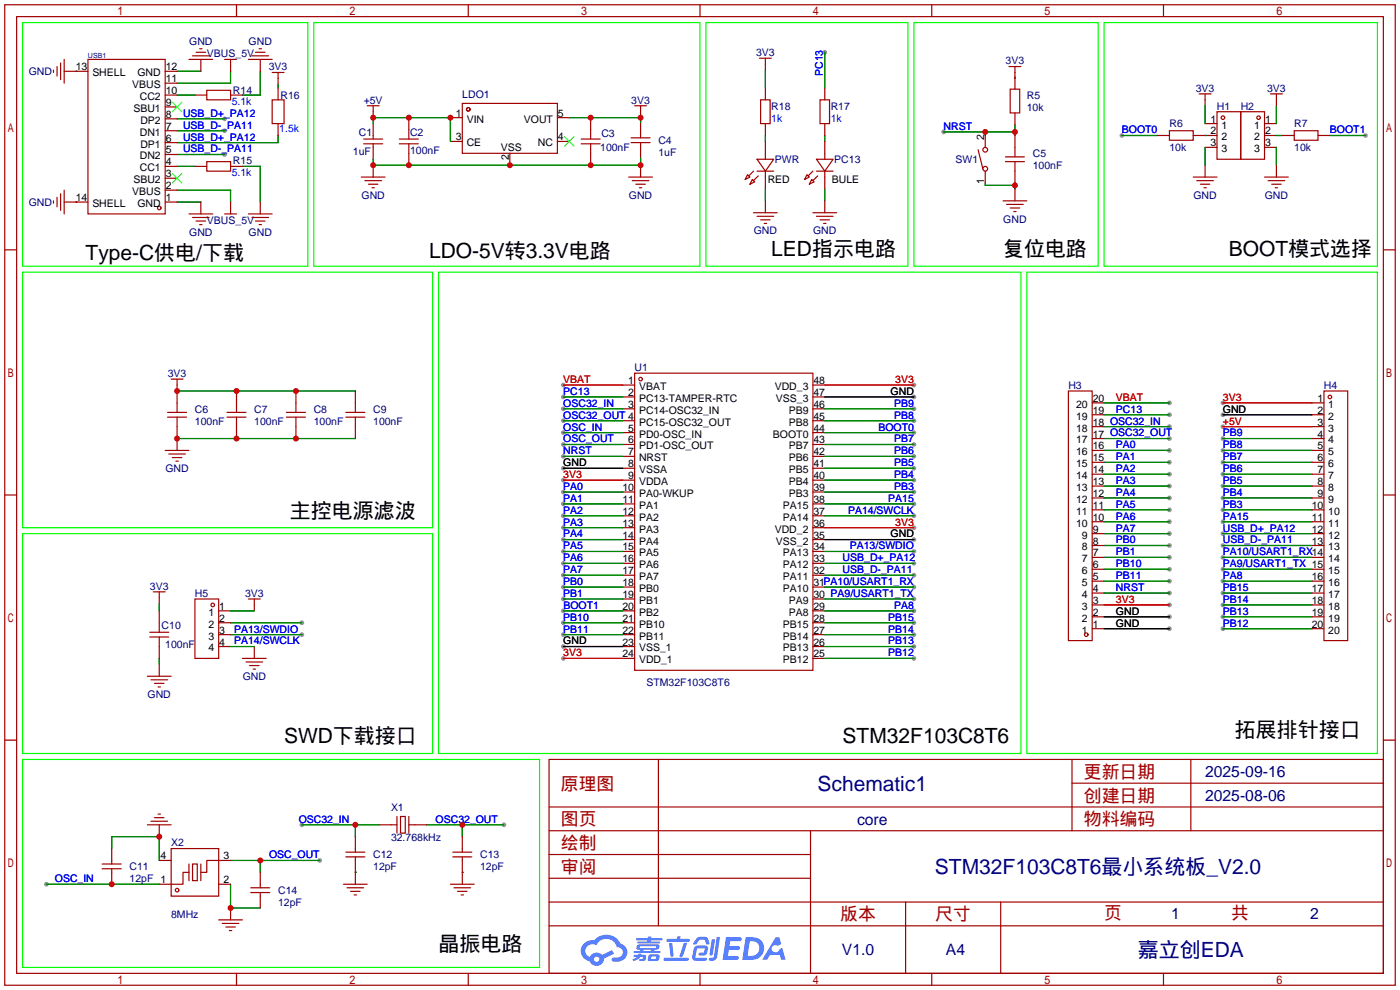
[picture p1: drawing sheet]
<svg xmlns="http://www.w3.org/2000/svg" width="299mm" height="212mm" viewBox="0 0 299 212" stroke-linecap="round" stroke-linejoin="round" font-family="sans-serif">
<g fill="#999">
<circle cx="176.3" cy="11.2" r=".51"/>
<circle cx="64.5" cy="135.6" r=".51"/>
<circle cx="64.5" cy="133.1" r=".51"/>
<circle cx="249.9" cy="86.1" r=".51"/>
<circle cx="249.9" cy="88.6" r=".51"/>
<circle cx="249.9" cy="91.2" r=".51"/>
<circle cx="249.9" cy="93.7" r=".51"/>
<circle cx="249.9" cy="96.3" r=".51"/>
<circle cx="249.9" cy="98.8" r=".51"/>
<circle cx="249.9" cy="101.3" r=".51"/>
<circle cx="249.9" cy="103.9" r=".51"/>
<circle cx="249.9" cy="106.4" r=".51"/>
<circle cx="249.9" cy="109" r=".51"/>
<circle cx="249.9" cy="111.5" r=".51"/>
<circle cx="249.9" cy="114" r=".51"/>
<circle cx="249.9" cy="116.6" r=".51"/>
<circle cx="249.9" cy="119.1" r=".51"/>
<circle cx="249.9" cy="121.7" r=".51"/>
<circle cx="249.9" cy="124.2" r=".51"/>
<circle cx="249.9" cy="126.7" r=".51"/>
<circle cx="249.9" cy="129.3" r=".51"/>
<circle cx="249.9" cy="131.8" r=".51"/>
<circle cx="249.9" cy="134.4" r=".51"/>
<circle cx="261.4" cy="86.1" r=".51"/>
<circle cx="261.4" cy="88.6" r=".51"/>
<circle cx="261.4" cy="91.2" r=".51"/>
<circle cx="261.4" cy="109" r=".51"/>
<circle cx="261.4" cy="106.4" r=".51"/>
<circle cx="261.4" cy="103.9" r=".51"/>
<circle cx="261.4" cy="101.3" r=".51"/>
<circle cx="261.4" cy="98.8" r=".51"/>
<circle cx="261.4" cy="93.7" r=".51"/>
<circle cx="261.4" cy="96.3" r=".51"/>
<circle cx="261.4" cy="111.5" r=".51"/>
<circle cx="261.4" cy="114" r=".51"/>
<circle cx="261.4" cy="116.6" r=".51"/>
<circle cx="261.4" cy="119.1" r=".51"/>
<circle cx="261.4" cy="121.7" r=".51"/>
<circle cx="261.4" cy="124.2" r=".51"/>
<circle cx="261.4" cy="134.4" r=".51"/>
<circle cx="261.4" cy="131.8" r=".51"/>
<circle cx="261.4" cy="129.3" r=".51"/>
<circle cx="261.4" cy="126.7" r=".51"/>
<circle cx="201.7" cy="28.2" r=".51"/>
<circle cx="195.3" cy="140.7" r=".51"/>
<circle cx="195.3" cy="138.2" r=".51"/>
<circle cx="195.3" cy="135.6" r=".51"/>
<circle cx="195.3" cy="133.1" r=".51"/>
<circle cx="195.3" cy="130.6" r=".51"/>
<circle cx="195.3" cy="128" r=".51"/>
<circle cx="195.3" cy="122.9" r=".51"/>
<circle cx="195.3" cy="120.4" r=".51"/>
<circle cx="195.3" cy="117.9" r=".51"/>
<circle cx="195.3" cy="110.2" r=".51"/>
<circle cx="195.3" cy="107.7" r=".51"/>
<circle cx="195.3" cy="105.2" r=".51"/>
<circle cx="195.3" cy="102.6" r=".51"/>
<circle cx="195.3" cy="100.1" r=".51"/>
<circle cx="195.3" cy="97.5" r=".51"/>
<circle cx="195.3" cy="95" r=".51"/>
<circle cx="195.3" cy="89.9" r=".51"/>
<circle cx="195.3" cy="87.4" r=".51"/>
<circle cx="195.3" cy="125.5" r=".51"/>
<circle cx="195.3" cy="82.3" r=".51"/>
<circle cx="195.3" cy="92.5" r=".51"/>
<circle cx="195.3" cy="84.8" r=".51"/>
<circle cx="120.4" cy="82.3" r=".51"/>
<circle cx="120.4" cy="84.8" r=".51"/>
<circle cx="120.4" cy="87.4" r=".51"/>
<circle cx="120.4" cy="89.9" r=".51"/>
<circle cx="120.4" cy="92.5" r=".51"/>
<circle cx="120.4" cy="95" r=".51"/>
<circle cx="120.4" cy="97.5" r=".51"/>
<circle cx="120.4" cy="102.6" r=".51"/>
<circle cx="120.4" cy="105.2" r=".51"/>
<circle cx="120.4" cy="107.7" r=".51"/>
<circle cx="120.4" cy="110.2" r=".51"/>
<circle cx="120.4" cy="112.8" r=".51"/>
<circle cx="120.4" cy="115.3" r=".51"/>
<circle cx="120.4" cy="117.9" r=".51"/>
<circle cx="120.4" cy="120.4" r=".51"/>
<circle cx="120.4" cy="122.9" r=".51"/>
<circle cx="120.4" cy="125.5" r=".51"/>
<circle cx="120.4" cy="128" r=".51"/>
<circle cx="120.4" cy="130.6" r=".51"/>
<circle cx="120.4" cy="133.1" r=".51"/>
<circle cx="120.4" cy="135.6" r=".51"/>
<circle cx="120.4" cy="140.7" r=".51"/>
<circle cx="120.4" cy="100.1" r=".51"/>
<circle cx="120.4" cy="138.2" r=".51"/>
<circle cx="195.3" cy="112.8" r=".51"/>
<circle cx="195.3" cy="115.3" r=".51"/>
<circle cx="239.8" cy="29" r=".51"/>
<circle cx="291.8" cy="29" r=".51"/>
<circle cx="68.3" cy="183.9" r=".51"/>
<circle cx="9.9" cy="189" r=".51"/>
<circle cx="64.5" cy="176.3" r=".51"/>
<circle cx="107.7" cy="176.3" r=".51"/>
<circle cx="48" cy="25.4" r=".51"/>
<circle cx="48" cy="27.9" r=".51"/>
<circle cx="48" cy="33" r=".51"/>
</g>
<g fill="none" stroke="#a10000" stroke-width=".25">
<path d="M1 1h297.2v209.6h-297.2zM3.6 3.6h292.1v204.4h-292.1zM50.5 1v2.6M100.1 1v2.6M149.6 1v2.6M199.1 1v2.6M248.7 1v2.6M1 53.4h2.6M295.7 53.4h2.5M1 105.8h2.6M295.7 105.8h2.5M1 158.2h2.6"/>
<path d="M295.7 158.2h2.5M117.3 162.3h178.4v45.7h-178.4zM117.3 177.5h178.4M117.3 172.5h178.4M140.7 162.3v35.6M173.2 177.5v30.5M229.1 162.3v15.2M229.1 167.4h66.6M254.5 162.3v15.2M117.3 182.6h55.9M117.3 197.9h178.4M117.3 192.8h178.4"/>
<path d="M117.3 187.7h55.9M193.5 192.8v15.2M213.9 192.8v15.2M50.5 208v2.6M100.1 208v2.6M149.6 208v2.6M199.1 208v2.6M248.7 208v2.6"/>
</g>
<g fill="#5487ff">
<path d="M155.2 200.3h2.6a.48 .48 0 0 1 .7 .4 .48 .48 0 0 1-.6 .4h-1.8l-.2 1.1h1.9a.43 .43 0 0 1 .4 .4 .43 .43 0 0 1-.5 .4h-1.9l-.2 1.3h1.7a.45 .45 0 0 1 .5 .2 .45 .45 0 0 1-.1 .6h-3.3z"/>
<path d="M165.7 200.3h.9l.4 1.5-.8 .3a.84 .84 0 0 0-1.2 .3 .84 .84 0 0 0 .4 1.1 .84 .84 0 0 0 1.1-.4l.1-.2 .6-.3 .7 2.5h-1l-.2-1h-2.1l-.6 1h-1.1z"/>
<path d="M152.1 200.8h.7l-.5 3.1a.36 .36 0 0 1-.3 .3 .36 .36 0 0 1-.4-.3z"/>
<path d="M153.2 200.2h.7l-.6 4.3a1.13 1.13 0 0 1-1.8 .6l.2-.4h.7l.2-.2z"/>
<path d="M148.9 200.6l.6-.4h1a.77 .77 0 0 1 .9 .5l.3 1-.2 .2h-.5l-.3-.9-.2-.2-1 .1-.7 1-.6-.1-.1-.2z"/>
<path d="M148.4 202.4l.6-.3h1.7a.81 .81 0 0 1 .7 .5 .81 .81 0 0 1-.2 .8 .81 .81 0 0 1-.9 .8h-.7a.32 .32 0 0 1-.3-.3 .32 .32 0 0 1 .4-.3h.7l.2-.9-1.6 .1-.4 1.8 2.2 .1a.32 .32 0 0 1 .3 .4 .32 .32 0 0 1-.4 .2h-2.2l-.5-.3-.1-.5z"/>
<path d="M141.9 204.7h5a.33 .33 0 0 1 .3 .3 .33 .33 0 0 1-.3 .3h-4.9l-.2-.1z"/>
<path d="M146.1 201.5h.8l-.7 2a.98 .98 0 0 1-.7 1.1l-.3-.3z"/>
<path d="M143 201.6h.7l.3 2.5a.34 .34 0 0 1-.3 .4 .34 .34 0 0 1-.4-.3z"/>
<path d="M142.5 200.7h2.1l.3-.6h.6l-.1 .6h1.7a.32 .32 0 0 1 .4 .3 .32 .32 0 0 1-.4 .3h-4.5l-.2-.2z"/>
<path d="M135.5 204.1h.9l.1-.3h.6v.3h.8a.82 .82 0 0 1-.5 1.3h-.8v-.4l.7-.1 .1-.3a.68 .68 0 0 0-1 .4l-1.1 .4-.1-.4 .9-.5h-.7z"/>
<path d="M136 200.5h2.4l.1-.3h.7v.3h2.2l.2 .3-.2 .2h-2.3v.2h1.8l.2 .3-.2 .1h-4.5l-.1-.4h2l.1-.2h-2.3l-.1-.2z"/>
<path d="M159.4 200.3l-.8 4.9h1.7a2.5 2.5 0 0 0 3-2.5 2.5 2.5 0 0 0-3.1-2.4zM160.3 201.1a1.61 1.61 0 0 1 2 1.5 1.61 1.61 0 0 1-1.8 1.7h-.7z"/>
<path d="M136.2 202a.55 .55 0 0 0-.2 .8 .55 .55 0 0 0 .7 .2l.1 .3h-1.3v.3l5.4 .1 .3-.2-.2-.2h-1.2l.2-.3a.7 .7 0 0 0 .8-.3 .7 .7 0 0 0 0-.8l-4.2-.1zM136.8 202.3l3.3-.1 .1 .1-.2 .3h-3.2zM137.5 203h1.7l-.2 .3h-1.4z"/>
<path d="M138.6 204.2a1.05 1.05 0 0 0 0 1.2 2.91 2.91 0 0 0 2.2-.2 .98 .98 0 0 0 0-1.2h-1.6zM139.2 204.5l.9-.1 .1 .4-.2 .2-.8-.1z"/>
<path d="M124.9 201.6a2.23 2.23 0 0 0-.7 2.3 2.23 2.23 0 0 0 1.8 1.6 1.58 1.58 0 0 0 1.8 .9 1.58 1.58 0 0 0 1.3-1.5l2.2-1.1-.5-.7-2.1 1a1.65 1.65 0 0 0-2.7 .4 1.45 1.45 0 0 1-.8-1.9 1.45 1.45 0 0 1 2-.7l.3 .1a2.3 2.3 0 0 1 2.3-1.3 2.3 2.3 0 0 1 2 1.7 1.12 1.12 0 0 1 1.3 1 1.12 1.12 0 0 1-1.1 1.2h-.7a.45 .45 0 0 0-.6 .4 .45 .45 0 0 0 .5 .5 2.21 2.21 0 0 0 2.2-.5 2.21 2.21 0 0 0 .5-2.3 2.13 2.13 0 0 0-1.3-1.1 3.3 3.3 0 0 0-5.6-.7l-1.1 .1zM127 205a.57 .57 0 0 1 1.1 0 .57 .57 0 0 1-1.1 0z"/>
</g>
<path d="M4.8 4.8h61v52.1h-61zM67.1 4.8h82.5v52.1h-82.5zM150.9 4.8h43.2v52.1h-43.2zM195.3 4.8h39.4v52.1h-39.4zM236 4.8h58.4v52.1h-58.4zM4.8 58.2h87.7v54.6h-87.7zM93.7 58.2h124.5v102.8h-124.5zM219.5 58.2h74.9v102.8h-74.9zM4.8 114h87.7v47h-87.7zM4.8 162.3h110.5v44.5h-110.5z" fill="none" stroke="#0f0" stroke-width=".25"/>
<g fill="none" stroke="#008700" stroke-width=".25">
<path d="M16.3 15.2h.1M37.8 15.2h5.1M49.3 15.2v2.6h-11.5M55.6 15.2v5.1h-3.8M59.4 18v.8M163.6 15v3.8M176.3 11.2v7.6M216.9 16.5v.3M37.8 20.3h3.9M37.8 25.4h10.2M37.8 27.9h10.2M37.8 33h10.2"/>
<path d="M37.8 35.6h3.9M51.8 35.6h3.8v7.6M59.4 29v1.5h-21.6M79.8 26.4v-1.3h16.5v5.1M121.7 25.1h15.2v1.1M136.9 33.8v1.5h-57.1v-1.3M163.6 29v1.2M176.3 29v1.2M201.7 28.2h15.2M210.6 39.1v.5h6.3M210.6 28.2v.8M216.9 26.7v2.3"/>
<path d="M216.9 39.1v1.3M239.8 29h7.6M257.6 29h.1M257.6 22.6v3.8M257.6 31.5v3.8M272.8 29h1.3M272.8 22.6v3.8M272.8 31.5v3.8M284.2 29h7.6M16.3 43.2h.1M37.8 40.6h11.5v2.6M37.8 43.2h5.1"/>
<path d="M163.6 40.4v2.5M176.3 40.4v2.5M37.8 93.7h38.1M37.8 83.6h38.1M120.4 97.5h12.7M120.4 95h12.7M120.4 89.9h12.7M120.4 87.4h12.7M120.4 92.5h12.7M120.4 84.8h12.7M176.3 97.5h19M176.3 95h19"/>
<path d="M176.3 89.9h19M176.3 87.4h19M176.3 92.5h19M236 86.1h13.9M236 88.6h13.9M236 91.2h13.9M236 93.7h13.9M236 96.3h13.9M236 98.8h13.9M261.4 93.7h19M261.4 96.3h19M261.4 98.8h19"/>
<path d="M120.4 117.9h12.7M120.4 110.2h12.7M120.4 107.7h12.7M120.4 105.2h12.7M120.4 112.8h12.7M120.4 115.3h12.7M176.3 117.9h19M176.3 110.2h19M176.3 107.7h19M176.3 105.2h19M176.3 102.6h19M176.3 100.1h19"/>
<path d="M236 101.3h13.9M236 103.9h13.9M236 106.4h13.9M236 109h13.9M236 111.5h13.9M236 114h13.9M236 116.6h13.9M236 119.1h13.9M261.4 101.3h19M261.4 103.9h19M261.4 106.4h19M261.4 109h19"/>
<path d="M261.4 111.5h19M261.4 114h19M261.4 116.6h19M261.4 119.1h19M34 129v1.6M49.3 135.6h15.2M49.3 133.1h15.2M49.3 138.2h5.1M49.3 130.6h5.1M120.4 135.6h12.7M120.4 133.1h12.7M120.4 130.6h12.7"/>
<path d="M120.4 128h12.7M120.4 122.9h12.7M120.4 120.4h12.7M120.4 125.5h12.7M176.3 135.6h19M176.3 133.1h19M176.3 138.2h19M176.3 130.6h19M176.3 128h19M176.3 122.9h19M176.3 120.4h19M176.3 125.5h19"/>
<path d="M236 121.7h13.9M236 124.2h13.9M236 126.7h13.9M261.4 121.7h19M261.4 124.2h19M261.4 126.7h19M261.4 134.4h19M261.4 131.8h19M261.4 129.3h19M34 140.7v1.3M176.3 140.7h19M64.5 176.3h16.5"/>
<path d="M75.9 176.3v2.5M91.2 176.3h16.5M98.8 176.3v2.5M9.9 189h24.1M23.9 181.4v-2.6h10.1v5.1M49.3 183.9h19M49.3 189v5.1h6.3M55.6 183.9v2.5M75.9 186.4h.1M98.8 186.4h.1"/>
</g>
<path d="M120.4 82.3h12.7M176.3 82.3h19M261.4 86.1h19M261.4 91.2h19M120.4 102.6h12.7M176.3 112.8h19M236 129.3h13.9M120.4 140.7h12.7" fill="none" stroke="#f00" stroke-width=".25"/>
<path d="M176.3 84.8h19M261.4 88.6h19M120.4 100.1h12.7M176.3 115.3h19M120.4 138.2h12.7M236 131.8h13.9M236 134.4h13.9" fill="none" stroke="#000" stroke-width=".25"/>
<g fill="none" stroke="#a10000" stroke-width=".25">
<path d="M11.4 15v.5M12.2 14.2v2.1M13 13.5v3.5M13.7 15.2h5.1M13.7 12.7v5.1M18.8 12.7h16.5v33h-16.5zM35.3 17.8h2.5M35.3 15.2h2.5M40.4 12.7h5.1M41.1 11.9h3.6M41.9 11.2h2M42.7 10.4h.5"/>
<path d="M42.9 12.7v2.5M44.2 19.3h5.1v2h-5.1zM48 12.7h2.5M49.3 12.7v2.5M53.1 12.7h5.1M53.8 11.9h3.6M54.6 11.2h2M55.4 10.4h.5M55.6 12.7v2.5M58.2 15.5h2.5M59.4 15.5v2.5M59.4 18.8v2.5"/>
<path d="M162.3 12.4h2.5M163.6 12.4v2.6M163.6 18.8v2.5M176.3 18.8v2.5M215.6 14.2h2.6M215.9 19.1h2v5h-2zM216.9 14.2v4.9M35.3 38.1h2.5M35.3 35.6h2.5M35.3 33h2.5M35.3 30.5h2.5M35.3 27.9h2.5"/>
<path d="M35.3 25.4h2.5M35.3 22.9h2.5M35.3 20.3h2.5M41.7 35.6h2.5M41.7 20.3h2.5M44.2 34.5h5.1v2.1h-5.1zM49.3 35.6h2.5M49.3 20.3h2.5M58.2 21.3h2.5v5.1h-2.5zM59.4 26.4v2.6M77.2 37.8h5.1M77.7 30.7h4.1"/>
<path d="M77.7 29.7h4.1M78 38.6h3.5M78.5 22.6h2.5M78.7 39.4h2.1M79.8 22.6v2.5M79.8 26.4v3.3M79.8 30.7v3.3M79.8 35.3v2.5M85.3 30.7h4.1M85.3 29.7h4.1M87.4 25.1v4.6M87.4 30.7v4.6"/>
<path d="M96.3 25.1h2.5M96.3 30.2h2.5M98.8 22.1h20.3v10.7h-20.3zM109 32.8v2.5M119.1 25.1h2.6M119.1 30.2h2.6M124.2 30.7h4.1M124.2 29.7h4.1M126.2 25.1v4.6M126.2 30.7v4.6M134.4 37.8h5M134.9 30.5h4"/>
<path d="M134.9 29.5h4M135.1 38.6h3.6M135.6 22.6h2.6M135.9 39.4h2M136.9 22.6v2.5M136.9 26.2v3.3M136.9 30.5v3.3M136.9 35.3v2.5M159.8 37.3l.5 .5-1 .6zM160.8 38.4l.5 .5-1 .5zM161 36.6l-1 1M161.8 34h3.6l-1.8 2.6z"/>
<path d="M161.8 36.6h3.6M162.1 37.6l-1.1 1M162.6 21.3h2v5.1h-2zM163.6 26.4v2.6M163.6 30.2v3.8M163.6 36.6v3.8M172.5 37.3l.5 .5-1 .6zM173.5 38.4l.5 .5-1 .5zM173.7 36.6l-1 1M174.5 34h3.6l-1.8 2.6zM174.5 36.6h3.6M174.8 37.6l-1.1 1"/>
<path d="M175.3 21.3h2v5.1h-2zM176.3 26.4v2.6M176.3 30.2v3.8M176.3 36.6v3.8M209 32l1.1 4.1M210.6 29v2.5M210.6 36.6v2.5M214.9 34.5h4M214.9 33.5h4M216.9 24.1v2.6M216.9 29v4.5M216.9 34.5v4.6"/>
<path d="M247.4 29h2.5M249.9 27.9h5.1v2.1h-5.1zM255 37.8h5.1M255 29h5.1M255.8 38.6h3.5M256.3 20.1h2.5M256.5 39.4h2.1M257.6 20.1v2.5M257.6 35.3v2.5M257.6 26.4h2.5M257.6 31.5h2.5M260.1 23.9h5.1v10.1h-5.1z"/>
<path d="M265.2 23.9h5.1v10.1h-5.1zM270.3 37.8h5M270.3 26.4h2.5M270.3 29h2.5M270.3 31.5h2.5M271 38.6h3.6M271.5 20.1h2.6M271.8 39.4h2M272.8 20.1v2.5M272.8 35.3v2.5M274.1 29h2.5M276.6 27.9h5.1v2.1h-5.1z"/>
<path d="M281.7 29h2.5M11.4 42.9v.5M12.2 42.2v2M13 41.4v3.6M13.7 43.2h5.1M13.7 40.6v5.1M35.3 43.2h2.5M35.3 40.6h2.5M40.4 45.7h5.1M41.1 46.5h3.6M41.9 47.2h2M42.7 48h.5"/>
<path d="M42.9 43.2v2.5M48 45.7h2.5M49.3 43.2v2.5M53.1 45.7h5.1M53.8 46.5h3.6M54.6 47.2h2M55.4 48h.5M55.6 43.2v2.5M79.5 40.1h.5M136.7 40.1h.5M161 45.5h5.1M161.8 46.2h3.6"/>
<path d="M162.6 47h2M163.3 47.8h.5M163.6 42.9v2.6M173.7 45.5h5.1M174.5 46.2h3.6M175.3 47h2M176 47.8h.5M176.3 42.9v2.6M214.4 42.9h5.1M215.1 43.7h3.6M215.9 44.4h2M216.7 45.2h.5"/>
<path d="M216.9 40.4v2.5M257.3 40.1h.5M272.5 40.1h.5M135.6 79.8h38.1v63.5h-38.1zM35.3 96.3h5.1M35.8 89.2h4.1M35.8 88.1h4.1M36.1 97h3.5M36.6 81h2.5M36.8 97.8h2.1M37.6 98.6h.5M37.8 81v7.1"/>
<path d="M37.8 89.2v7.1M48.5 89.2h4.1M48.5 88.1h4.1M50.5 83.6v4.5M50.5 89.2v4.5M61.2 89.2h4.1M61.2 88.1h4.1M63.2 83.6v4.5M63.2 89.2v4.5M73.9 89.2h4.1M73.9 88.1h4.1M75.9 83.6v4.5"/>
<path d="M75.9 89.2v4.5M133.1 82.3h2.5M133.1 84.8h2.5M133.1 87.4h2.5M133.1 89.9h2.5M133.1 92.5h2.5M133.1 95h2.5M133.1 97.5h2.5M173.7 82.3h2.6M173.7 84.8h2.6M173.7 87.4h2.6M173.7 89.9h2.6"/>
<path d="M173.7 92.5h2.6M173.7 95h2.6M173.7 97.5h2.6M228.3 83.6h5.1v53.3h-5.1zM233.4 96.3h2.6M233.4 98.8h2.6M233.4 93.7h2.6M233.4 91.2h2.6M233.4 88.6h2.6M233.4 86.1h2.6M280.4 96.3h2.6M280.4 98.8h2.6"/>
<path d="M280.4 93.7h2.6M280.4 91.2h2.6M280.4 88.6h2.6M280.4 86.1h2.6M283 83.6h5v53.3h-5zM133.1 100.1h2.5M133.1 102.6h2.5M133.1 105.2h2.5M133.1 107.7h2.5M133.1 110.2h2.5M133.1 112.8h2.5M133.1 115.3h2.5"/>
<path d="M133.1 117.9h2.5M173.7 100.1h2.6M173.7 102.6h2.6M173.7 105.2h2.6M173.7 107.7h2.6M173.7 110.2h2.6M173.7 112.8h2.6M173.7 115.3h2.6M173.7 117.9h2.6M233.4 119.1h2.6M233.4 116.6h2.6M233.4 114h2.6"/>
<path d="M233.4 111.5h2.6M233.4 109h2.6M233.4 106.4h2.6M233.4 103.9h2.6M233.4 101.3h2.6M280.4 119.1h2.6M280.4 116.6h2.6M280.4 114h2.6M280.4 111.5h2.6M280.4 109h2.6M280.4 106.4h2.6M280.4 103.9h2.6"/>
<path d="M280.4 101.3h2.6M32 136.1h4.1M32 135.1h4.1M32.8 126.5h2.5M34 126.5v2.5M34 130.6v4.5M34 136.1v4.6M41.7 128h5v12.7h-5zM46.7 130.6h2.6M46.7 133.1h2.6M46.7 135.6h2.6M46.7 138.2h2.6"/>
<path d="M53.1 128h2.5M54.4 128v2.6M54.4 138.2v2.5M133.1 128h2.5M133.1 120.4h2.5M133.1 122.9h2.5M133.1 125.5h2.5M133.1 130.6h2.5M133.1 133.1h2.5M133.1 135.6h2.5M133.1 138.2h2.5M173.7 128h2.6"/>
<path d="M173.7 120.4h2.6M173.7 122.9h2.6M173.7 125.5h2.6M173.7 130.6h2.6M173.7 133.1h2.6M173.7 135.6h2.6M173.7 138.2h2.6M233.4 134.4h2.6M233.4 131.8h2.6M233.4 129.3h2.6M233.4 126.7h2.6M233.4 124.2h2.6"/>
<path d="M233.4 121.7h2.6M280.4 134.4h2.6M280.4 131.8h2.6M280.4 129.3h2.6M280.4 126.7h2.6M280.4 124.2h2.6M280.4 121.7h2.6M31.5 144.5h5.1M32.3 145.3h3.5M33 146.1h2.1M33.8 146.8h.5M34 142v2.5"/>
<path d="M51.8 140.7h5.1M52.6 141.5h3.5M53.3 142.2h2.1M54.1 143h.5M133.1 140.7h2.5M173.7 140.7h2.6M31.5 176.3h5.1M32.3 175.5h3.5M33 174.8h2.1M33.8 174h.5M34 176.3v2.5M75.9 178.8v3.3"/>
<path d="M81 176.3h3.8M84.8 174.5v3.6M85.6 174.5h1v3.6h-1zM87.4 176.3h3.8M87.4 174.5v3.6M98.8 178.8v3.3M21.8 185.7h4.1M21.8 184.7h4.1M23.9 181.4v3.3M23.9 185.7v3.3M34 183.9h2.6M36.6 181.4h10.1v10.1h-10.1z"/>
<path d="M40.4 186.4h-1.3v2.6h-5.1M40.4 184.7v3.5M41.1 184.7h1.1v3.5h-1.1zM42.9 184.7v3.5M46.7 196.6h5.1M46.7 189h2.6M47.5 197.4h3.6M48.3 198.1h2M49 198.9h.5M49.3 183.9h-5.1v2.5h-1.3M49.3 194.1v2.5M53.6 189.7h4.1"/>
<path d="M53.6 190.8h4.1M55.6 186.4v3.3M55.6 190.8v3.3M73.4 189h5.1M73.9 183.1h4.1M73.9 182.1h4.1M74.2 189.7h3.5M74.9 190.5h2.1M75.7 191.3h.5M75.9 183.1v5.9M96.3 189h5M96.8 183.1h4"/>
<path d="M96.8 182.1h4M97 189.7h3.6M97.8 190.5h2M98.6 191.3h.5M98.8 183.1v5.9"/>
<circle cx="100.1" cy="23.4" r=".38"/>
<circle cx="210.6" cy="32" r=".51"/>
<circle cx="210.6" cy="36.1" r=".51"/>
<circle cx="261.4" cy="25.1" r=".38"/>
<circle cx="269" cy="25.1" r=".38"/>
<circle cx="34" cy="44.5" r=".38"/>
<circle cx="136.9" cy="81" r=".38"/>
<circle cx="284.2" cy="84.8" r=".38"/>
<circle cx="45.5" cy="129.3" r=".38"/>
<circle cx="232.2" cy="135.6" r=".38"/>
<circle cx="37.8" cy="190.2" r=".38"/>
</g>
<path d="M36.8 37.1l2.1 2M36.8 21.8l2.1 2.1M38.9 37.1l-2.1 2M38.9 21.8l-2.1 2.1M120.6 29.2l2.1 2M122.7 29.2l-2.1 2" fill="none" stroke="#3c3" stroke-width=".25"/>
<g fill="#c00">
<circle cx="216.9" cy="39.6" r=".63"/>
<circle cx="210.6" cy="28.2" r=".63"/>
<circle cx="216.9" cy="28.2" r=".63"/>
<circle cx="50.5" cy="83.6" r=".63"/>
<circle cx="37.8" cy="83.6" r=".63"/>
<circle cx="63.2" cy="83.6" r=".63"/>
<circle cx="50.5" cy="93.7" r=".63"/>
<circle cx="37.8" cy="93.7" r=".63"/>
<circle cx="63.2" cy="93.7" r=".63"/>
<circle cx="55.6" cy="183.9" r=".63"/>
<circle cx="49.3" cy="194.1" r=".63"/>
<circle cx="34" cy="178.8" r=".63"/>
<circle cx="23.9" cy="189" r=".63"/>
<circle cx="75.9" cy="176.3" r=".63"/>
<circle cx="98.8" cy="176.3" r=".63"/>
<circle cx="126.2" cy="25.1" r=".63"/>
<circle cx="136.9" cy="25.1" r=".63"/>
<circle cx="79.8" cy="35.3" r=".63"/>
<circle cx="87.4" cy="35.3" r=".63"/>
<circle cx="109" cy="35.3" r=".63"/>
<circle cx="126.2" cy="35.3" r=".63"/>
<circle cx="136.9" cy="35.3" r=".63"/>
<circle cx="96.3" cy="25.1" r=".63"/>
<circle cx="87.4" cy="25.1" r=".63"/>
<circle cx="79.8" cy="25.1" r=".63"/>
</g>
<g font-size="4.5">
<text x="18.3" y="55.5">Type-C供电/下载</text>
<text x="91.7" y="55.2">LDO-5V转3.3V电路</text>
<text x="164.8" y="54.7">LED指示电路</text>
<text x="214.4" y="54.7">复位电路</text>
<text x="262.6" y="54.7">BOOT模式选择</text>
<text x="62" y="110.6">主控电源滤波</text>
<text x="60.7" y="158.9">SWD下载接口</text>
<text x="180.1" y="158.9">STM32F103C8T6</text>
<text x="263.9" y="157.6">拓展排针接口</text>
<text x="93.7" y="203.3">晶振电路</text>
</g>
<g font-size="4.5" fill="#000080">
<text x="174.7" y="169">Schematic1</text>
<text x="199.8" y="186.8">STM32F103C8T6最小系统板_V2.0</text>
<text x="243.2" y="204.6">嘉立创EDA</text>
</g>
<g font-size="3.8" fill="#a00000">
<text x="231.6" y="166.2">更新日期</text>
<text x="119.9" y="168.8">原理图</text>
<text x="231.6" y="171.3">创建日期</text>
<text x="119.9" y="176.4">图页</text>
<text x="231.6" y="176.4">物料编码</text>
<text x="119.9" y="181.5">绘制</text>
<text x="119.9" y="186.6">审阅</text>
<text x="179.6" y="196.7">版本</text>
<text x="199.9" y="196.7">尺寸</text>
<text x="236" y="196.5">页</text>
<text x="263.1" y="196.5">共</text>
</g>
<g font-size="3.4" fill="#000080">
<text x="257.6" y="166.1">2025-09-16</text>
<text x="257.6" y="171.2">2025-08-06</text>
<text x="183.2" y="176.2">core</text>
<text x="250.3" y="196.3">1</text>
<text x="280" y="196.3">2</text>
<text x="179.9" y="204.2">V1.0</text>
<text x="202.2" y="204.2">A4</text>
</g>
<g font-size="2.2" fill="#000080">
<text x="40.4" y="9.7">GND</text>
<text x="53.1" y="9.7">GND</text>
<text x="161.6" y="12">3V3</text>
<text x="6.1" y="16.1">GND</text>
<text x="44.2" y="12.3">VBUS_5V</text>
<text x="57.4" y="15">3V3</text>
<text x="214.9" y="13.8">3V3</text>
<text x="49.8" y="20.1">R14</text>
<text x="59.9" y="21.1">R16</text>
<text x="77.7" y="22.2">+5V</text>
<text x="98.8" y="20.9">LDO1</text>
<text x="134.9" y="22.2">3V3</text>
<text x="164.8" y="23.4">R18</text>
<text x="177.5" y="23.4">R17</text>
<text x="219.5" y="21.1">R5</text>
<text x="219.5" y="23.7">10k</text>
<text x="255.6" y="19.6">3V3</text>
<text x="260.1" y="23.4">H1</text>
<text x="265.2" y="23.4">H2</text>
<text x="270.8" y="19.6">3V3</text>
<text x="76.7" y="29">C1</text>
<text x="87.6" y="29">C2</text>
<text x="128.5" y="29.3">C3</text>
<text x="249.9" y="27.2">R6</text>
<text x="276.6" y="27.2">R7</text>
<text x="49.8" y="35.1">R15</text>
<text x="75.4" y="33.1">1uF</text>
<text x="87.6" y="32.8">100nF</text>
<text x="128.3" y="32.3">100nF</text>
<text x="140.7" y="30.8">C4</text>
<text x="140.7" y="33.3">1uF</text>
<text x="165.6" y="34.9">PWR</text>
<text x="178.3" y="34.9">PC13</text>
<text x="204.2" y="34.9">SW1</text>
<text x="220.7" y="33.6">C5</text>
<text x="249.9" y="32.3">10k</text>
<text x="276.6" y="32.3">10k</text>
<text x="220.7" y="36.1">100nF</text>
<text x="6.1" y="44">GND</text>
<text x="44.2" y="47.8">VBUS_5V</text>
<text x="77.3" y="42.5">GND</text>
<text x="134.4" y="42.5">GND</text>
<text x="214.4" y="47.6">GND</text>
<text x="255.1" y="42.5">GND</text>
<text x="270.3" y="42.5">GND</text>
<text x="40.4" y="50.4">GND</text>
<text x="53.1" y="50.4">GND</text>
<text x="161.1" y="50.1">GND</text>
<text x="173.8" y="50.1">GND</text>
<text x="35.9" y="80.6">3V3</text>
<text x="135.6" y="79.3">U1</text>
<text x="228.3" y="83.1">H3</text>
<text x="283" y="83.1">H4</text>
<text x="41.7" y="88.2">C6</text>
<text x="54.4" y="88.2">C7</text>
<text x="67.1" y="88.2">C8</text>
<text x="79.8" y="88.2">C9</text>
<text x="41.7" y="90.7">100nF</text>
<text x="54.4" y="90.7">100nF</text>
<text x="67.1" y="90.7">100nF</text>
<text x="79.8" y="90.7">100nF</text>
<text x="35.4" y="100.9">GND</text>
<text x="32" y="126">3V3</text>
<text x="41.7" y="127.6">H5</text>
<text x="52.4" y="127.6">3V3</text>
<text x="34.5" y="134.4">C10</text>
<text x="35.3" y="138.5">100nF</text>
<text x="31.5" y="149.2">GND</text>
<text x="51.9" y="145.3">GND</text>
<text x="138.2" y="146.6">STM32F103C8T6</text>
<text x="83.6" y="173.3">X1</text>
<text x="83.6" y="179.6">32.768kHz</text>
<text x="27.7" y="186">C11</text>
<text x="36.6" y="180.9">X2</text>
<text x="79.8" y="183.4">C12</text>
<text x="79.8" y="186">12pF</text>
<text x="102.6" y="183.4">C13</text>
<text x="102.6" y="186">12pF</text>
<text x="27.7" y="188.5">12pF 1</text>
<text x="59.4" y="191.1">C14</text>
<text x="36.6" y="196.1">8MHz</text>
<text x="59.4" y="193.6">12pF</text>
</g>
<g font-size="2.2">
<text x="16.2" y="15">13</text>
<text x="19.7" y="16.3">SHELL</text>
<text x="29.4" y="16.3">GND</text>
<text x="35.4" y="17.6">11</text>
<text x="35.4" y="15">12</text>
<text x="28.3" y="18.8">VBUS</text>
<text x="28.5" y="23.9">SBU1</text>
<text x="29.9" y="21.4">CC2</text>
<text x="35.4" y="22.6">9</text>
<text x="35.4" y="20.1">10</text>
<text x="29.9" y="29">DN1</text>
<text x="30" y="26.5">DP2</text>
<text x="35.4" y="27.7">7</text>
<text x="35.4" y="25.2">8</text>
<text x="97.4" y="24.9">1</text>
<text x="99.7" y="26.2">VIN</text>
<text x="112" y="26.2">VOUT</text>
<text x="119.3" y="24.9">5</text>
<text x="210.4" y="30" transform="rotate(-90 210.4 30)">2</text>
<text x="258.7" y="26.2">1</text>
<text x="258.7" y="28.7">2</text>
<text x="261" y="27.5">1</text>
<text x="268.1" y="27.5">1</text>
<text x="270.4" y="26.2">1</text>
<text x="270.4" y="28.7">2</text>
<text x="29.9" y="34.1">DN2</text>
<text x="30" y="31.5">DP1</text>
<text x="35.4" y="35.3">4</text>
<text x="35.4" y="32.8">5</text>
<text x="35.4" y="30.3">6</text>
<text x="97.4" y="30">3</text>
<text x="99.7" y="31.3">CE</text>
<text x="107" y="32.3">VSS</text>
<text x="108.8" y="34.1" transform="rotate(-90 108.8 34.1)">2</text>
<text x="114.9" y="31.3">NC</text>
<text x="119.3" y="30">4</text>
<text x="258.7" y="31.3">3</text>
<text x="261" y="30">2</text>
<text x="261" y="32.6">3</text>
<text x="268.1" y="30">2</text>
<text x="268.1" y="32.6">3</text>
<text x="270.4" y="31.3">3</text>
<text x="28.3" y="41.7">VBUS</text>
<text x="28.5" y="39.2">SBU2</text>
<text x="29.9" y="36.6">CC1</text>
<text x="35.4" y="40.4">2</text>
<text x="35.4" y="37.9">3</text>
<text x="164.1" y="39.2">RED</text>
<text x="177.8" y="39.2">BULE</text>
<text x="210.4" y="39.3" transform="rotate(-90 210.4 39.3)">1</text>
<text x="16.2" y="43">14</text>
<text x="19.7" y="44.2">SHELL</text>
<text x="29.4" y="44.2">GND</text>
<text x="35.4" y="43">1</text>
<text x="134.3" y="82.1">1</text>
<text x="136.6" y="83.4">VBAT</text>
<text x="165.6" y="83.4">VDD_3</text>
<text x="173.9" y="82.1">48</text>
<text x="134.3" y="84.6">2</text>
<text x="134.3" y="87.2">3</text>
<text x="136.6" y="85.9">PC13-TAMPER-RTC</text>
<text x="136.6" y="88.4">PC14-OSC32_IN</text>
<text x="165.8" y="85.9">VSS_3</text>
<text x="168.6" y="88.4">PB9</text>
<text x="173.9" y="89.7">45</text>
<text x="173.9" y="87.2">46</text>
<text x="173.9" y="84.6">47</text>
<text x="190.3" y="84.4">GND</text>
<text x="230" y="89.7">19</text>
<text x="230" y="87.2">20</text>
<text x="233.6" y="88.4">19</text>
<text x="233.6" y="85.9">20</text>
<text x="261.4" y="88.2">GND</text>
<text x="281.6" y="85.9">1</text>
<text x="281.6" y="88.4">2</text>
<text x="283.9" y="87.2">1</text>
<text x="283.9" y="89.7">2</text>
<text x="134.3" y="92.2">5</text>
<text x="134.3" y="94.8">6</text>
<text x="136.6" y="91">PC15-OSC32_OUT</text>
<text x="136.6" y="93.5">PD0-OSC_IN</text>
<text x="165.2" y="93.5">BOOT0</text>
<text x="168.6" y="91">PB8</text>
<text x="173.9" y="94.8">43</text>
<text x="173.9" y="92.2">44</text>
<text x="230" y="94.8">17</text>
<text x="230" y="92.2">18</text>
<text x="233.6" y="93.5">17 OSC32_OUT</text>
<text x="233.6" y="91">18 OSC32_IN</text>
<text x="281.6" y="91">3</text>
<text x="281.6" y="93.5">4</text>
<text x="283.9" y="92.2">3</text>
<text x="283.9" y="94.8">4</text>
<text x="120.4" y="99.6">GND</text>
<text x="134.3" y="97.3">7</text>
<text x="134.3" y="99.9">8</text>
<text x="136.6" y="96.1">PD1-OSC_OUT</text>
<text x="136.6" y="98.6">NRST</text>
<text x="136.6" y="101.1">VSSA</text>
<text x="168.6" y="101.1">PB5</text>
<text x="168.6" y="98.6">PB6</text>
<text x="168.6" y="96.1">PB7</text>
<text x="173.9" y="99.9">41</text>
<text x="173.9" y="97.3">42</text>
<text x="230" y="99.9">15</text>
<text x="230" y="97.3">16</text>
<text x="233.6" y="101.1">14</text>
<text x="233.6" y="98.6">15</text>
<text x="233.6" y="96.1">16</text>
<text x="281.6" y="96.1">5</text>
<text x="281.6" y="98.6">6</text>
<text x="281.6" y="101.1">7</text>
<text x="283.9" y="97.3">5</text>
<text x="283.9" y="99.9">6</text>
<text x="133" y="104.9">10</text>
<text x="133" y="107.5">11</text>
<text x="134.3" y="102.4">9</text>
<text x="136.6" y="103.7">VDDA</text>
<text x="136.6" y="106.2">PA0-WKUP</text>
<text x="168.6" y="106.2">PB3</text>
<text x="168.6" y="103.7">PB4</text>
<text x="173.9" y="107.5">38</text>
<text x="173.9" y="104.9">39</text>
<text x="173.9" y="102.4">40</text>
<text x="230" y="107.5">12</text>
<text x="230" y="104.9">13</text>
<text x="230" y="102.4">14</text>
<text x="233.6" y="106.2">12</text>
<text x="233.6" y="103.7">13</text>
<text x="281.6" y="103.7">8</text>
<text x="281.6" y="106.2">9</text>
<text x="283.9" y="102.4">7</text>
<text x="283.9" y="104.9">8</text>
<text x="283.9" y="107.5">9</text>
<text x="133" y="110">12</text>
<text x="133" y="112.6">13</text>
<text x="136.6" y="108.8">PA1</text>
<text x="136.6" y="111.3">PA2</text>
<text x="136.6" y="113.8">PA3</text>
<text x="165.6" y="113.8">VDD_2</text>
<text x="167.3" y="111.3">PA14</text>
<text x="167.3" y="108.8">PA15</text>
<text x="173.9" y="112.6">36</text>
<text x="173.9" y="110">37</text>
<text x="230" y="112.6">10</text>
<text x="230" y="110">11</text>
<text x="233.6" y="113.8">9</text>
<text x="233.6" y="111.3">10</text>
<text x="233.6" y="108.8">11</text>
<text x="280.3" y="108.8">10</text>
<text x="280.3" y="111.3">11</text>
<text x="280.3" y="113.8">12</text>
<text x="283.9" y="110">10</text>
<text x="283.9" y="112.6">11</text>
<text x="133" y="115.1">14</text>
<text x="133" y="117.6">15</text>
<text x="136.6" y="116.4">PA4</text>
<text x="136.6" y="118.9">PA5</text>
<text x="165.8" y="116.4">VSS_2</text>
<text x="167.3" y="118.9">PA13</text>
<text x="173.9" y="117.6">34</text>
<text x="173.9" y="115.1">35</text>
<text x="190.3" y="114.9">GND</text>
<text x="231.2" y="117.6">8</text>
<text x="231.2" y="115.1">9</text>
<text x="233.6" y="118.9">7</text>
<text x="233.6" y="116.4">8</text>
<text x="280.3" y="116.4">13</text>
<text x="283.9" y="115.1">12</text>
<text x="283.9" y="117.6">13</text>
<text x="133" y="120.2">16</text>
<text x="133" y="122.7">17</text>
<text x="133" y="125.3">18</text>
<text x="136.6" y="121.5">PA6</text>
<text x="136.6" y="124">PA7</text>
<text x="167.3" y="124">PA11</text>
<text x="167.3" y="121.5">PA12</text>
<text x="173.9" y="125.3">31PA10/USART1_RX</text>
<text x="173.9" y="122.7">32</text>
<text x="173.9" y="120.2">33</text>
<text x="231.2" y="125.3">5</text>
<text x="231.2" y="122.7">6</text>
<text x="231.2" y="120.2">7</text>
<text x="233.6" y="124">5</text>
<text x="233.6" y="121.5">6</text>
<text x="280.3" y="124">16</text>
<text x="283.9" y="120.2">14</text>
<text x="283.9" y="122.7">15</text>
<text x="283.9" y="125.3">16</text>
<text x="44.5" y="131.6">1</text>
<text x="46.9" y="130.3">1</text>
<text x="133" y="127.8">19</text>
<text x="133" y="130.3">20</text>
<text x="136.6" y="126.5">PB0</text>
<text x="136.6" y="129.1">PB1</text>
<text x="136.6" y="131.6">PB2</text>
<text x="167.3" y="126.5">PA10</text>
<text x="168.6" y="131.6">PA8</text>
<text x="168.6" y="129.1">PA9</text>
<text x="173.9" y="130.3">29</text>
<text x="173.9" y="127.8">30 PA9/USART1_TX</text>
<text x="231.2" y="130.3">3</text>
<text x="231.2" y="127.8">4</text>
<text x="233.6" y="131.6">2</text>
<text x="233.6" y="129.1">3</text>
<text x="233.6" y="126.5">4</text>
<text x="238.5" y="131.4">GND</text>
<text x="280.3" y="126.5">17</text>
<text x="280.3" y="129.1">18</text>
<text x="280.3" y="131.6">19</text>
<text x="283.9" y="127.8">17</text>
<text x="283.9" y="130.3">18</text>
<text x="44.5" y="134.2">2</text>
<text x="44.5" y="136.7">3</text>
<text x="46.9" y="132.9">2</text>
<text x="46.9" y="135.4">3</text>
<text x="46.9" y="138">4</text>
<text x="120.4" y="137.7">GND</text>
<text x="133" y="132.9">21</text>
<text x="133" y="135.4">22</text>
<text x="133" y="138">23</text>
<text x="136.6" y="134.2">PB10</text>
<text x="136.6" y="136.7">PB11</text>
<text x="167.3" y="136.7">PB14</text>
<text x="167.3" y="134.2">PB15</text>
<text x="173.9" y="138">26</text>
<text x="173.9" y="135.4">27</text>
<text x="173.9" y="132.9">28</text>
<text x="231.2" y="135.4">1</text>
<text x="231.2" y="132.9">2</text>
<text x="233.6" y="134.2">1</text>
<text x="238.5" y="133.9">GND</text>
<text x="280.3" y="134.2">20</text>
<text x="283.9" y="132.9">19</text>
<text x="283.9" y="135.4">20</text>
<text x="44.5" y="139.2">4</text>
<text x="133" y="140.5">24</text>
<text x="136.6" y="139.2">VSS_1</text>
<text x="136.6" y="141.8">VDD_1</text>
<text x="167.3" y="141.8">PB12</text>
<text x="167.3" y="139.2">PB13</text>
<text x="173.9" y="140.5">25</text>
<text x="34.3" y="183.7">4</text>
<text x="47.8" y="183.7">3</text>
<text x="47.8" y="188.8">2</text>
</g>
<g font-size="2.2" fill="#00f">
<text x="175.8" y="16.3" transform="rotate(-90 175.8 16.3)">PC13</text>
<text x="49.5" y="22.4">5.1k</text>
<text x="39.1" y="25">USB_D+_PA12</text>
<text x="39.1" y="27.5">USB_D-_PA11</text>
<text x="59.7" y="28.3">1.5k</text>
<text x="164.8" y="26">1k</text>
<text x="177.5" y="26">1k</text>
<text x="201.7" y="27.7">NRST</text>
<text x="239.8" y="28.5">BOOT0</text>
<text x="284.2" y="28.5">BOOT1</text>
<text x="39.1" y="30">USB_D+_PA12</text>
<text x="39.1" y="32.6">USB_D-_PA11</text>
<text x="49.5" y="37.7">5.1k</text>
<text x="120.4" y="84.4">PC13</text>
<text x="120.4" y="86.9">OSC32_IN</text>
<text x="120.4" y="89.5">OSC32_OUT 4</text>
<text x="191.1" y="89.5">PB8</text>
<text x="191.1" y="86.9">PB9</text>
<text x="238.5" y="88.2">PC13</text>
<text x="120.4" y="92">OSC_IN</text>
<text x="120.4" y="94.5">OSC_OUT</text>
<text x="187.7" y="92">BOOT0</text>
<text x="191.1" y="94.5">PB7</text>
<text x="238.5" y="95.8">PA0</text>
<text x="261.4" y="93.3">PB9</text>
<text x="261.4" y="95.8">PB8</text>
<text x="120.4" y="97.1">NRST</text>
<text x="191.1" y="99.6">PB5</text>
<text x="191.1" y="97.1">PB6</text>
<text x="238.5" y="98.4">PA1</text>
<text x="238.5" y="100.9">PA2</text>
<text x="261.4" y="100.9">PB6</text>
<text x="261.4" y="98.4">PB7</text>
<text x="120.4" y="104.7">PA0</text>
<text x="120.4" y="107.2">PA1</text>
<text x="189.8" y="107.2">PA15</text>
<text x="191.1" y="104.7">PB3</text>
<text x="191.1" y="102.2">PB4</text>
<text x="238.5" y="103.4">PA3</text>
<text x="238.5" y="106">PA4</text>
<text x="261.4" y="106">PB4</text>
<text x="261.4" y="103.4">PB5</text>
<text x="120.4" y="109.8">PA2</text>
<text x="120.4" y="112.3">PA3</text>
<text x="181.3" y="109.8">PA14/SWCLK</text>
<text x="238.5" y="108.5">PA5</text>
<text x="238.5" y="111.1">PA6</text>
<text x="238.5" y="113.6">PA7</text>
<text x="261.4" y="108.5">PB3</text>
<text x="261.4" y="111.1">PA15</text>
<text x="261.4" y="113.6">USB_D+_PA12</text>
<text x="120.4" y="114.9">PA4</text>
<text x="120.4" y="117.4">PA5</text>
<text x="120.4" y="119.9">PA6</text>
<text x="180.1" y="119.9">USB_D+_PA12</text>
<text x="181.6" y="117.4">PA13/SWDIO</text>
<text x="238.5" y="116.1">PB0</text>
<text x="238.5" y="118.7">PB1</text>
<text x="261.4" y="116.1">USB_D-_PA11</text>
<text x="261.4" y="118.7">PA10/USART1_RX14</text>
<text x="120.4" y="122.5">PA7</text>
<text x="120.4" y="125">PB0</text>
<text x="180.1" y="122.5">USB_D-_PA11</text>
<text x="238.5" y="121.2">PB10</text>
<text x="238.5" y="123.8">PB11</text>
<text x="261.4" y="121.2">PA9/USART1_TX 15</text>
<text x="261.4" y="123.8">PA8</text>
<text x="120.4" y="127.6">PB1</text>
<text x="120.4" y="130.1">BOOT1</text>
<text x="191.1" y="130.1">PA8</text>
<text x="238.5" y="126.3">NRST</text>
<text x="261.4" y="131.4">PB13</text>
<text x="261.4" y="128.8">PB14</text>
<text x="261.4" y="126.3">PB15</text>
<text x="50" y="137.7">PA14/SWCLK</text>
<text x="50" y="135.2">PA13/SWDIO</text>
<text x="120.4" y="132.6">PB10</text>
<text x="120.4" y="135.2">PB11</text>
<text x="189.8" y="137.7">PB13</text>
<text x="189.8" y="135.2">PB14</text>
<text x="189.8" y="132.6">PB15</text>
<text x="261.4" y="133.9">PB12</text>
<text x="189.8" y="140.3">PB12</text>
<text x="63.8" y="175.8">OSC32_IN</text>
<text x="93.1" y="175.8">OSC32_OUT</text>
<text x="57.5" y="183.4">OSC_OUT</text>
<text x="11.7" y="188.5">OSC_IN</text>
</g>
<g font-size="2.2" fill="#f00">
<text x="120.4" y="81.8">VBAT</text>
<text x="191.3" y="81.8">3V3</text>
<text x="238.5" y="85.7">VBAT</text>
<text x="261.4" y="85.7">3V3</text>
<text x="261.4" y="90.7">+5V</text>
<text x="120.4" y="102.2">3V3</text>
<text x="191.3" y="112.3">3V3</text>
<text x="238.5" y="128.8">3V3</text>
<text x="120.4" y="140.3">3V3</text>
</g>
<text font-size="1.5" fill="#000080" x="18.8" y="12.4">USB1</text>
</svg>
